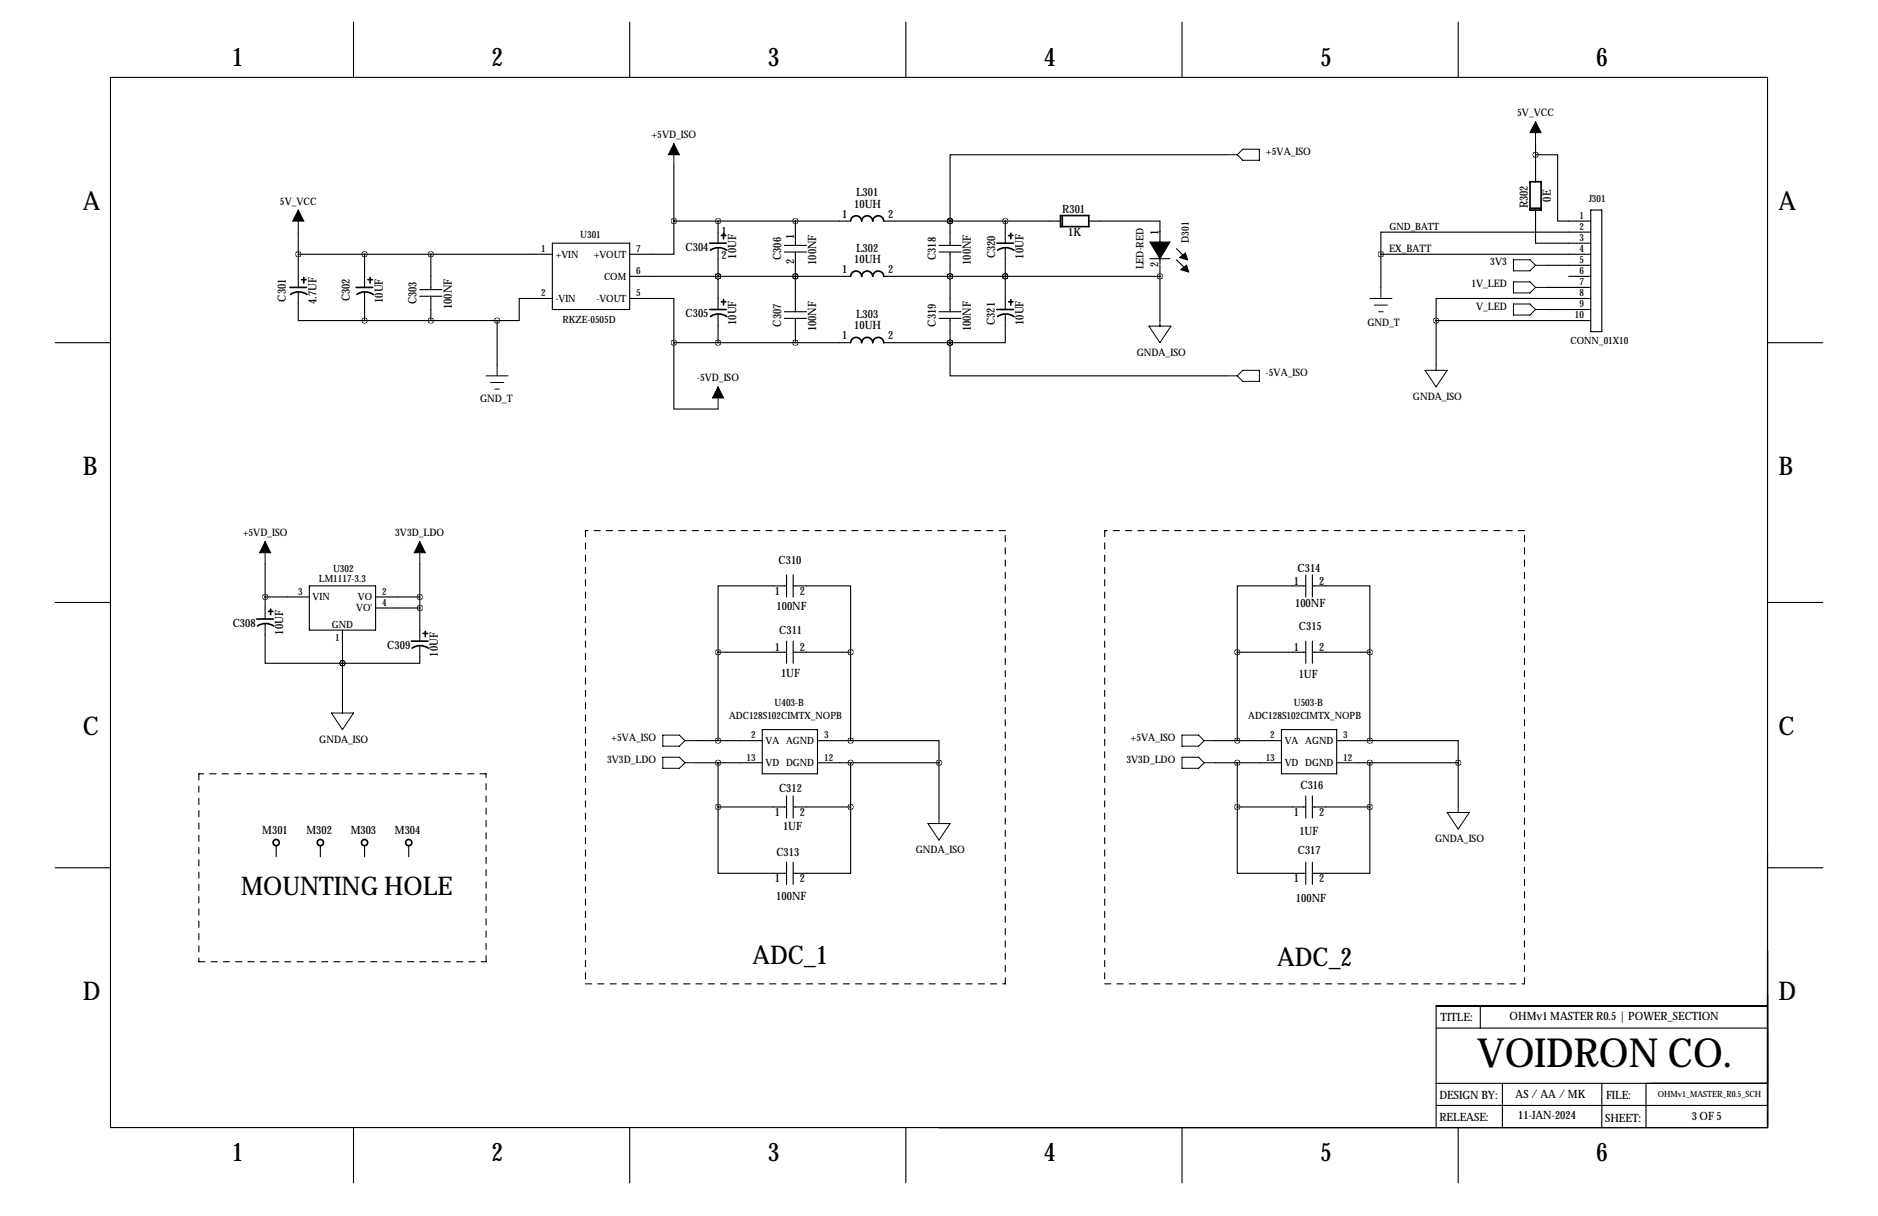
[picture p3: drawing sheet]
<svg xmlns="http://www.w3.org/2000/svg" width="432mm" height="279mm" viewBox="0 0 432 279" stroke-linecap="round" stroke-linejoin="round" font-family="sans-serif">
<g fill="none" stroke="#000" stroke-width=".25">
<path d="M25.4 17.8h381v241.3h-381zM81.3 5.1v12.7M144.8 5.1v12.7M208.3 5.1v12.7M271.8 5.1v12.7M335.3 5.1v12.7M154.9 38.1v12.7M281.9 35.6h-63.5v15.2M353.1 35.6h5v15.2h7.7M353.1 33v8.9M68.6 58.4h58.4M68.6 53.3v12.7"/>
<path d="M83.8 58.4v7.6M99.1 58.4v8.1M127 55.9h17.8v15.2h-17.8zM154.9 50.8v7.6h-10.1M154.9 50.8h40.7M165.1 50.8v5.1M165.1 56.9v14.2M180.3 56.4h5.1M180.3 57.9h5.1M182.9 50.8v5.6M182.9 57.9v13.7M203.2 50.8h40.6"/>
<path d="M215.9 56.4h5.1M215.9 57.9h5.1M218.4 50.8h.1M218.4 50.8v5.6M218.4 57.9v13.7M231.1 50.8v5.1M231.1 56.9v14.2M250.2 50.8h16.5v9.9M264.4 59.4h4.6M270.5 57.2l2.5 2.5M270.5 59.7l2.5 2.5M317.5 58.4h48.3"/>
<path d="M317.5 58.4v7.6M353.1 48.3v7.6h12.7M365.8 53.3h-48.3v5.1M365.8 48.3h2.5v27.9h-2.5zM12.7 78.7h12.7M68.6 67.1v6.6h15.2M83.8 67.1v6.6M83.8 73.7h30.5M96.5 66.5h5.1M96.5 68.1h5.1M99.1 68.1v5.6M114.3 73.7v10.1"/>
<path d="M127 68.6h-7.6v5.1h-5.1M144.8 68.6h10.1v10.1M144.8 63.5h50.8M154.9 78.7v15.3h10.2M154.9 78.7h40.7M165.1 63.5h.1M165.1 72.2v6.5M180.3 71.6h5.1M180.3 73.2h5.1M182.9 63.5h.1M182.9 73.2v5.5M203.2 78.7h15.2"/>
<path d="M203.2 63.5h63.5M215.9 71.6h5.1M215.9 73.2h5.1M218.4 78.7v7.7h63.5M218.4 63.5h.1M218.4 78.7h.1M218.4 73.2v5.5M231.1 63.5h.1M231.1 72.2v6.5h-12.7M266.7 63.5h.1M266.7 61v12.7M330.2 73.7v10.1"/>
<path d="M330.2 73.7h35.6M355.6 71.1h10.2M355.6 61h10.2M355.6 66h10.2M360.7 63.5h5.1M365.8 68.6h-35.6v5.1M406.4 78.7h12.7M12.7 138.4h12.7M61 137.2h10.1M61 129.5v12.7M71.1 134.6h15.3v10.2h-15.3zM86.4 137.2h10.1"/>
<path d="M86.4 139.7h10.1M96.5 129.5v17.8M180.8 134.6h-15.7v15.3M180.8 132.1v5.1M182.4 134.6h13.2v15.3M182.4 132.1v5.1M300.2 134.6h-15.7v15.3M300.2 132.1v5.1M301.8 134.6h13.2v15.3M301.8 132.1v5.1M406.4 138.4h12.7M61 143.3v9.1h17.7"/>
<path d="M78.7 152.4h.1M78.7 144.8v17.8M96.5 148.4v4h-17.8M165.1 149.9v20.3M165.1 149.9h15.7M180.8 147.3v5.1M182.4 147.3v5.1M182.4 149.9h13.2M195.6 149.9v20.3M284.5 149.9h15.7M284.5 149.9v20.3M300.2 147.3v5.1"/>
<path d="M301.8 149.9h13.2M301.8 147.3v5.1M315 149.9v20.3M160 170.2h15.3M160 175.3h15.3M165.1 175.3v10.1M175.3 167.6h12.7v10.2h-12.7zM188 170.2h7.6M188 175.3h27.9M195.6 170.2h20.3v5.1M195.6 175.3v10.1M215.9 175.3v12.7"/>
<path d="M279.4 170.2h15.2M279.4 175.3h15.2M284.5 175.3v10.1M294.6 167.6h12.7v10.2h-12.7zM307.3 170.2h7.7M307.3 175.3h28M315 170.2h20.3v5.1M315 175.3v10.1M335.3 175.3v10.1M12.7 199.4h12.7M63.5 194.3v2.5M73.7 194.3v2.5"/>
<path d="M83.8 194.3v2.5M94 194.3v2.5M165.1 185.4v15.3h15.7M165.1 185.4h15.7M180.8 182.9v5.1M180.8 198.1v5.1M182.4 182.9v5.1M182.4 198.1v5.1M182.4 185.4h13.2M195.6 185.4v15.3h-13.2M284.5 185.4v15.3h15.7M284.5 185.4h15.7"/>
<path d="M300.2 182.9v5.1M300.2 198.1v5.1M301.8 185.4h13.2M301.8 182.9v5.1M301.8 198.1v5.1M315 185.4v15.3h-13.2M406.5 199.4h12.7M330.2 236.2h76.2M340.4 231.1v5.1M406.4 231.1h-76.2v28M81.3 259.1v12.7M144.8 259.1v12.7"/>
<path d="M208.3 259.1v12.7M271.8 259.1v12.7M330.2 248.9h76.2M330.2 254h76.2M335.3 259.1v12.7M345.4 248.9v10.2M368.3 243.8h.1M368.3 248.9v10.2M370.8 243.8h.1M378.5 248.9v10.2"/>
</g>
<path d="M134.6 121.9v104.2M231.1 121.9h-96.5M254 121.9v104.2M350.5 121.9h-96.5M45.7 177.8v43.2M111.8 177.8h-66.1M45.7 221h66.1M111.8 221v-43.2M134.6 226.1h96.5M231.1 226.1v-104.2M254 226.1h96.5M350.5 226.1v-104.2" fill="none" stroke="#000" stroke-width=".25" stroke-dasharray="1.4 1.4"/>
<g fill="none" stroke="#000" stroke-width=".38">
<path d="M163.2 55.9h3.8M163.3 57.5a3.3 3.3 0 0 1 3.8 0M165.9 54.1h1M166.4 53.6v1.3M195.6 50.8a1.27 1.27 0 0 1 1.3-1.2 1.27 1.27 0 0 1 1.2 1.2M198.1 50.8a1.27 1.27 0 0 1 1.3-1.2 1.27 1.27 0 0 1 1.3 1.2M200.7 50.8a1.27 1.27 0 0 1 1.2-1.2 1.27 1.27 0 0 1 1.3 1.2M229.2 55.9h3.8M229.4 57.5a3.3 3.3 0 0 1 3.7 0M231.9 54.1h1M232.4 53.6v1.3M243.8 49.5h6.5v2.6h-6.5z"/>
<path d="M244.2 49.6v2.5M351.8 41.8h2.5v6.5h-2.5zM351.9 47.9h2.4M66.6 66h3.9M66.8 67.6a3.3 3.3 0 0 1 3.8 .1M69.3 64.3h1.1M69.8 63.8v1.2M81.9 66h3.8M82.1 67.6a3.3 3.3 0 0 1 3.7 .1M84.6 64.3h1M85.1 63.8v1.2M163.2 71.1h3.8"/>
<path d="M163.3 72.7a3.3 3.3 0 0 1 3.8 .1M165.9 69.3h1M166.4 68.8v1.3M195.6 63.5a1.27 1.27 0 0 1 1.3-1.2 1.27 1.27 0 0 1 1.2 1.2M195.6 78.7a1.27 1.27 0 0 1 1.3-1.2 1.27 1.27 0 0 1 1.2 1.2 1.27 1.27 0 0 1 1.3-1.2 1.27 1.27 0 0 1 1.3 1.2 1.27 1.27 0 0 1 1.2-1.2 1.27 1.27 0 0 1 1.3 1.2M198.1 63.5a1.27 1.27 0 0 1 1.3-1.2 1.27 1.27 0 0 1 1.3 1.2M200.7 63.5a1.27 1.27 0 0 1 1.2-1.2 1.27 1.27 0 0 1 1.3 1.2M229.2 71.1h3.8M229.4 72.7a3.3 3.3 0 0 1 3.7 .1M231.9 69.3h1M232.4 68.8v1.3M62.2 140v1.2"/>
<path d="M59 142.2h3.8M59.2 143.8a3.3 3.3 0 0 1 3.8 .1M61.7 140.5h1M94.6 147.3h3.8M94.8 148.9a3.3 3.3 0 0 1 3.7 .1M97.3 145.5h1M97.8 145v1.3"/>
<circle cx="63.5" cy="193.6" r=".71"/>
<circle cx="73.7" cy="193.6" r=".71"/>
<circle cx="83.8" cy="193.6" r=".71"/>
<circle cx="94" cy="193.6" r=".71"/>
</g>
<path d="M264.4 55.6h2.3v3.8zM266.7 55.6h2.3l-2.3 3.8zM271.5 58.9l1-.7 .5 1.5-1.7-.5zM271.5 62l1.3-1 .5 1.5z" fill="#000" stroke="#000" stroke-width=".25"/>
<g fill="none" stroke="#000" stroke-width=".23">
<path d="M154.9 33v5.1M281.9 35.6h2.6M284.5 35.6l1.3-1.3h3.8v2.5h-3.8zM353.1 27.9v5.1M68.6 48.3v5M348 59.7h3.8l1.3 1.3-1.3 1.2h-3.8zM264.2 74.9h5l-2.5 3.8zM266.7 73.7v1.2M315 68.6h5M316 70.1h3M317 71.6h1M317.5 66v2.6"/>
<path d="M348 69.8h3.8l1.3 1.3-1.3 1.3h-3.8zM348 64.8h3.8l1.3 1.2-1.3 1.3h-3.8zM353.1 71.1h2.5M353.1 66h2.5M353.1 61h2.5M111.8 86.4h5M112.8 87.9h3M113.8 89.4h1M114.3 83.8v2.6M165.1 88.9v5.1M281.9 86.4h2.6M284.5 86.4l1.3-1.3h3.8v2.5h-3.8z"/>
<path d="M327.7 85.1h5l-2.5 3.8zM330.2 83.8v1.3M61 124.5v5M96.5 124.5v5M76.2 163.8h5.1l-2.6 3.8zM78.7 162.6v1.2M152.4 168.9h3.8l1.3 1.3-1.3 1.2h-3.8zM152.4 174h3.8l1.3 1.3-1.3 1.2h-3.8zM157.5 170.2h2.5M157.5 175.3h2.5M271.8 168.9h3.8l1.3 1.3-1.3 1.2h-3.8zM271.8 174h3.8l1.3 1.3-1.3 1.2h-3.8z"/>
<path d="M276.9 170.2h2.5M276.9 175.3h2.5M213.4 189.2h5l-2.5 3.8zM215.9 188v1.2M332.7 186.7h5.1l-2.5 3.8zM335.3 185.4v1.3"/>
</g>
<path d="M154.9 33l1.3 2.6h-2.5zM353.1 27.9l1.2 2.6h-2.5zM68.6 48.3l1.2 2.5h-2.5zM165.1 88.9l1.3 2.5h-2.6zM61 124.5l1.2 2.5h-2.5zM96.5 124.5l1.3 2.5h-2.6z" fill="#000" stroke="#000" stroke-width=".23"/>
<path d="M99 73.7a.05 .05 0 0 0 .1 0 .05 .05 0 0 0-.1 0zM99 58.4a.05 .05 0 0 0 .1 0 .05 .05 0 0 0-.1 0zM182.8 50.8a.05 .05 0 0 0 .1 0 .05 .05 0 0 0-.1 0zM182.8 63.5a.05 .05 0 0 0 .1 0 .05 .05 0 0 0-.1 0zM182.8 63.5a.05 .05 0 0 0 .1 0 .05 .05 0 0 0-.1 0zM154.9 50.8a.05 .05 0 0 0 .1 0 .05 .05 0 0 0-.1 0zM60.9 137.2a.05 .05 0 0 0 .1 0 .05 .05 0 0 0-.1 0zM96.5 137.2a.05 .05 0 0 0 .1 0 .05 .05 0 0 0-.1 0zM78.7 152.4a.05 .05 0 0 0 .1 0 .05 .05 0 0 0-.1 0zM78.7 152.4a.05 .05 0 0 0 .1 0 .05 .05 0 0 0-.1 0zM83.8 58.4a.05 .05 0 0 0 .1 0 .05 .05 0 0 0-.1 0zM83.8 73.7a.05 .05 0 0 0 .1 0 .05 .05 0 0 0-.1 0zM353 35.6a.05 .05 0 0 0 .1 0 .05 .05 0 0 0-.1 0zM195.5 175.3a.05 .05 0 0 0 .1 0 .05 .05 0 0 0-.1 0zM195.5 170.2a.05 .05 0 0 0 .1 0 .05 .05 0 0 0-.1 0zM195.5 149.9a.05 .05 0 0 0 .1 0 .05 .05 0 0 0-.1 0zM195.5 185.4a.05 .05 0 0 0 .1 0 .05 .05 0 0 0-.1 0zM314.9 175.3a.05 .05 0 0 0 .1 0 .05 .05 0 0 0-.1 0zM314.9 170.2a.05 .05 0 0 0 .1 0 .05 .05 0 0 0-.1 0zM284.4 149.9a.05 .05 0 0 0 .1 0 .05 .05 0 0 0-.1 0zM314.9 149.9a.05 .05 0 0 0 .1 0 .05 .05 0 0 0-.1 0zM284.4 185.4a.05 .05 0 0 0 .1 0 .05 .05 0 0 0-.1 0zM314.9 185.4a.05 .05 0 0 0 .1 0 .05 .05 0 0 0-.1 0zM284.4 170.2a.05 .05 0 0 0 .1 0 .05 .05 0 0 0-.1 0zM284.4 175.3a.05 .05 0 0 0 .1 0 .05 .05 0 0 0-.1 0zM335.2 175.3a.05 .05 0 0 0 .1 0 .05 .05 0 0 0-.1 0zM96.5 139.7a.05 .05 0 0 0 .1 0 .05 .05 0 0 0-.1 0zM68.5 58.4a.05 .05 0 0 0 .1 0 .05 .05 0 0 0-.1 0zM182.8 78.7a.05 .05 0 0 0 .1 0 .05 .05 0 0 0-.1 0zM218.4 50.8a.05 .05 0 0 0 .1 0 .05 .05 0 0 0-.1 0zM218.4 63.5a.05 .05 0 0 0 .1 0 .05 .05 0 0 0-.1 0zM231.1 50.8a.05 .05 0 0 0 .1 0 .05 .05 0 0 0-.1 0zM231.1 63.5a.05 .05 0 0 0 .1 0 .05 .05 0 0 0-.1 0zM231.1 63.5a.05 .05 0 0 0 .1 0 .05 .05 0 0 0-.1 0zM218.4 63.5a.05 .05 0 0 0 .1 0 .05 .05 0 0 0-.1 0zM218.4 78.7a.05 .05 0 0 0 .1 0 .05 .05 0 0 0-.1 0zM218.4 78.7a.05 .05 0 0 0 .1 0 .05 .05 0 0 0-.1 0zM218.4 50.8a.05 .05 0 0 0 .1 0 .05 .05 0 0 0-.1 0zM154.9 78.7a.05 .05 0 0 0 .1 0 .05 .05 0 0 0-.1 0z" fill="#000" stroke="#000" stroke-width="1.3"/>
<text font-size="9.2" x="339.6" y="245.2">VOIDRON CO.</text>
<g font-size="5.9">
<text x="53.3" y="15.2">1</text>
<text x="113" y="15.2">2</text>
<text x="176.5" y="15.2">3</text>
<text x="240" y="15.2">4</text>
<text x="303.5" y="15.2">5</text>
<text x="367" y="15.2">6</text>
<text x="19" y="48.3">A</text>
<text x="408.9" y="48.3">A</text>
<text x="19" y="109.2">B</text>
<text x="408.9" y="109.2">B</text>
<text x="19" y="168.9">C</text>
<text x="408.9" y="168.9">C</text>
<text x="55.4" y="205.6">MOUNTING HOLE</text>
<text x="173" y="221.6">ADC_1</text>
<text x="293.6" y="222">ADC_2</text>
<text x="19" y="229.9">D</text>
<text x="408.9" y="229.9">D</text>
<text x="53.3" y="266.7">1</text>
<text x="113" y="266.7">2</text>
<text x="176.5" y="266.7">3</text>
<text x="240" y="266.7">4</text>
<text x="303.5" y="266.7">5</text>
<text x="367" y="266.7">6</text>
</g>
<g font-size="2.6">
<text x="196.4" y="47.7">10UH</text>
<text x="196.8" y="45.1">L301</text>
<text x="351.3" y="47.8" transform="rotate(-90 351.3 47.8)">R302</text>
<text x="356.6" y="46.3" transform="rotate(-90 356.6 46.3)">0E</text>
<text x="193.6" y="50">1</text>
<text x="204.2" y="50">2</text>
<text x="244.3" y="49">R301</text>
<text x="157.6" y="57.7">C304</text>
<text x="165.9" y="59.5">2</text>
<text x="165.9" y="54.1">1</text>
<text x="169.3" y="59.4" transform="rotate(-90 169.3 59.4)">10UF</text>
<text x="179.6" y="59.8" transform="rotate(-90 179.6 59.8)">C306</text>
<text x="182.6" y="54.9" transform="rotate(-90 182.6 54.9)">1</text>
<text x="196.8" y="57.8">L302</text>
<text x="215.1" y="59.8" transform="rotate(-90 215.1 59.8)">C318</text>
<text x="228.8" y="59.4" transform="rotate(-90 228.8 59.4)">C320</text>
<text x="235.3" y="59.4" transform="rotate(-90 235.3 59.4)">10UF</text>
<text x="245.6" y="54.3">1K</text>
<text x="266.3" y="54.1" transform="rotate(-90 266.3 54.1)">1</text>
<text x="182.6" y="60.6" transform="rotate(-90 182.6 60.6)">2</text>
<text x="187.7" y="60.9" transform="rotate(-90 187.7 60.9)">100NF</text>
<text x="193.6" y="62.7">1</text>
<text x="196.4" y="60.4">10UH</text>
<text x="204.2" y="62.7">2</text>
<text x="223.2" y="60.9" transform="rotate(-90 223.2 60.9)">100NF</text>
<text x="266.3" y="61.4" transform="rotate(-90 266.3 61.4)">2</text>
<text x="65.7" y="69.3" transform="rotate(-90 65.7 69.3)">C301</text>
<text x="72.8" y="69.9" transform="rotate(-90 72.8 69.9)">4.7UF</text>
<text x="80.5" y="69.2" transform="rotate(-90 80.5 69.2)">C302</text>
<text x="88" y="69.6" transform="rotate(-90 88 69.6)">10UF</text>
<text x="95.8" y="69.9" transform="rotate(-90 95.8 69.9)">C303</text>
<text x="103.9" y="71" transform="rotate(-90 103.9 71)">100NF</text>
<text x="157.6" y="72.9">C305</text>
<text x="169.3" y="74.7" transform="rotate(-90 169.3 74.7)">10UF</text>
<text x="179.6" y="75" transform="rotate(-90 179.6 75)">C307</text>
<text x="187.7" y="76.1" transform="rotate(-90 187.7 76.1)">100NF</text>
<text x="193.6" y="78">1</text>
<text x="196.4" y="75.7">10UH</text>
<text x="196.8" y="73.1">L303</text>
<text x="204.2" y="78">2</text>
<text x="215.1" y="75" transform="rotate(-90 215.1 75)">C319</text>
<text x="223.2" y="76.1" transform="rotate(-90 223.2 76.1)">100NF</text>
<text x="228.7" y="74.7" transform="rotate(-90 228.7 74.7)">C321</text>
<text x="235.3" y="74.7" transform="rotate(-90 235.3 74.7)">10UF</text>
<text x="179" y="129.7">C310</text>
<text x="298.4" y="131.3">C314</text>
<text x="178.1" y="136.6">1</text>
<text x="183.9" y="136.6">2</text>
<text x="297.5" y="134.4">1</text>
<text x="303.3" y="134.4">2</text>
<text x="178.5" y="140.1">100NF</text>
<text x="297.8" y="139.4">100NF</text>
<text x="53.5" y="144">C308</text>
<text x="65.1" y="145.8" transform="rotate(-90 65.1 145.8)">10UF</text>
<text x="89.1" y="149.1">C309</text>
<text x="178.1" y="149.6">1</text>
<text x="179.2" y="145.7">C311</text>
<text x="183.9" y="149.6">2</text>
<text x="297.5" y="149.6">1</text>
<text x="298.7" y="144.7">C315</text>
<text x="303.3" y="149.6">2</text>
<text x="100.7" y="150.9" transform="rotate(-90 100.7 150.9)">10UF</text>
<text x="179.6" y="155.5">1UF</text>
<text x="298.6" y="155.9">1UF</text>
<text x="179.1" y="181.9">C312</text>
<text x="299" y="181.4">C316</text>
<text x="60.3" y="191.5">M301</text>
<text x="70.5" y="191.5">M302</text>
<text x="80.6" y="191.5">M303</text>
<text x="90.8" y="191.5">M304</text>
<text x="178.1" y="187.4">1</text>
<text x="180" y="190.7">1UF</text>
<text x="183.9" y="187.4">2</text>
<text x="297.5" y="187.4">1</text>
<text x="298.8" y="191.8">1UF</text>
<text x="303.3" y="187.4">2</text>
<text x="178.5" y="196.6">C313</text>
<text x="298.4" y="196.2">C317</text>
<text x="178.1" y="202.7">1</text>
<text x="183.9" y="202.7">2</text>
<text x="297.5" y="202.7">1</text>
<text x="303.3" y="202.7">2</text>
<text x="178.5" y="206.9">100NF</text>
<text x="298" y="207.2">100NF</text>
<text x="331.2" y="234.7">TITLE:</text>
<text x="347.1" y="234.4">OHMv1 MASTER R0.5 | POWER_SECTION</text>
<text x="331" y="252.5">DESIGN BY:</text>
<text x="331" y="257.6">RELEASE:</text>
<text x="348.4" y="252.3">AS / AA / MK</text>
<text x="349.1" y="257.2">11-JAN-2024</text>
<text x="369.1" y="257.8">SHEET:</text>
<text x="369.3" y="252.5">FILE:</text>
<text x="389" y="257.4">3 OF 5</text>
</g>
<g font-size="2.4">
<text x="348.8" y="26.7">5V_VCC</text>
<text x="149.8" y="31.8">+5VD_ISO</text>
<text x="291.1" y="35.6">+5VA_ISO</text>
<text x="64.4" y="47">5V_VCC</text>
<text x="273.4" y="55.8" transform="rotate(-90 273.4 55.8)">D301</text>
<text x="319.4" y="58">EX_BATT</text>
<text x="262.9" y="61.9" transform="rotate(-90 262.9 61.9)">LED-RED</text>
<text x="342.7" y="61">3V3</text>
<text x="338.3" y="66">1V_LED</text>
<text x="339.4" y="71.1">V_LED</text>
<text x="314.4" y="74.9">GND_T</text>
<text x="261.4" y="81.8">GNDA_ISO</text>
<text x="160.3" y="87.6">-5VD_ISO</text>
<text x="291.1" y="86.4">-5VA_ISO</text>
<text x="110.4" y="92.4">GND_T</text>
<text x="324.9" y="91.9">GNDA_ISO</text>
<text x="55.8" y="123.2">+5VD_ISO</text>
<text x="90.9" y="123.2">3V3D_LDO</text>
<text x="73.4" y="170.7">GNDA_ISO</text>
<text x="140.6" y="170.2">+5VA_ISO</text>
<text x="259.9" y="170.2">+5VA_ISO</text>
<text x="139.6" y="175.3">3V3D_LDO</text>
<text x="259" y="175.3">3V3D_LDO</text>
<text x="210.6" y="196.1">GNDA_ISO</text>
<text x="329.9" y="193.5">GNDA_ISO</text>
</g>
<g font-size="2.3">
<text x="365.4" y="46.4">J301</text>
<text x="319.5" y="52.8">GND_BATT</text>
<text x="363.2" y="50.3">1</text>
<text x="363.2" y="52.8">2</text>
<text x="124.4" y="57.9">1</text>
<text x="127.8" y="59.2">+VIN</text>
<text x="133.4" y="54.6">U301</text>
<text x="136.5" y="59.2">+VOUT</text>
<text x="146.3" y="57.9">7</text>
<text x="363.2" y="55.4">3</text>
<text x="363.2" y="57.9">4</text>
<text x="138.9" y="64.3">COM</text>
<text x="146.3" y="63">6</text>
<text x="363.2" y="60.5">5</text>
<text x="363.2" y="63">6</text>
<text x="363.2" y="65.5">7</text>
<text x="124.4" y="68.1">2</text>
<text x="127.8" y="69.3">-VIN</text>
<text x="137.2" y="69.3">-VOUT</text>
<text x="146.3" y="68.1">5</text>
<text x="363.2" y="68.1">8</text>
<text x="363.2" y="70.6">9</text>
<text x="129.3" y="74.3">RKZE-0505D</text>
<text x="362.1" y="73.2">10</text>
<text x="361.1" y="79.1">CONN_01X10</text>
<text x="76.6" y="131.5">U302</text>
<text x="68.5" y="136.7">3</text>
<text x="71.9" y="137.9">VIN</text>
<text x="73.3" y="133.6">LM1117-3.3</text>
<text x="82.3" y="137.9">VO</text>
<text x="87.9" y="136.7">2</text>
<text x="81.9" y="140.5">VO'</text>
<text x="87.9" y="139.2">4</text>
<text x="76.3" y="144.2">GND</text>
<text x="77" y="147.3">1</text>
<text x="167.6" y="165.3">ADC128S102CIMTX_NOPB</text>
<text x="178.1" y="162.3">U403-B</text>
<text x="287" y="165.3">ADC128S102CIMTX_NOPB</text>
<text x="297.5" y="162.3">U503-B</text>
<text x="172.7" y="169.7">2</text>
<text x="176" y="170.9">VA AGND</text>
<text x="189.5" y="169.7">3</text>
<text x="292.1" y="169.7">2</text>
<text x="295.4" y="170.9">VA AGND</text>
<text x="308.9" y="169.7">3</text>
<text x="171.6" y="174.8">13</text>
<text x="176" y="176">VD DGND</text>
<text x="189.5" y="174.8">12</text>
<text x="291" y="174.8">13</text>
<text x="295.4" y="176">VD DGND</text>
<text x="308.9" y="174.8">12</text>
</g>
<text font-size="2" x="381.1" y="252.1">OHMv1_MASTER_R0.5_SCH</text>
</svg>
